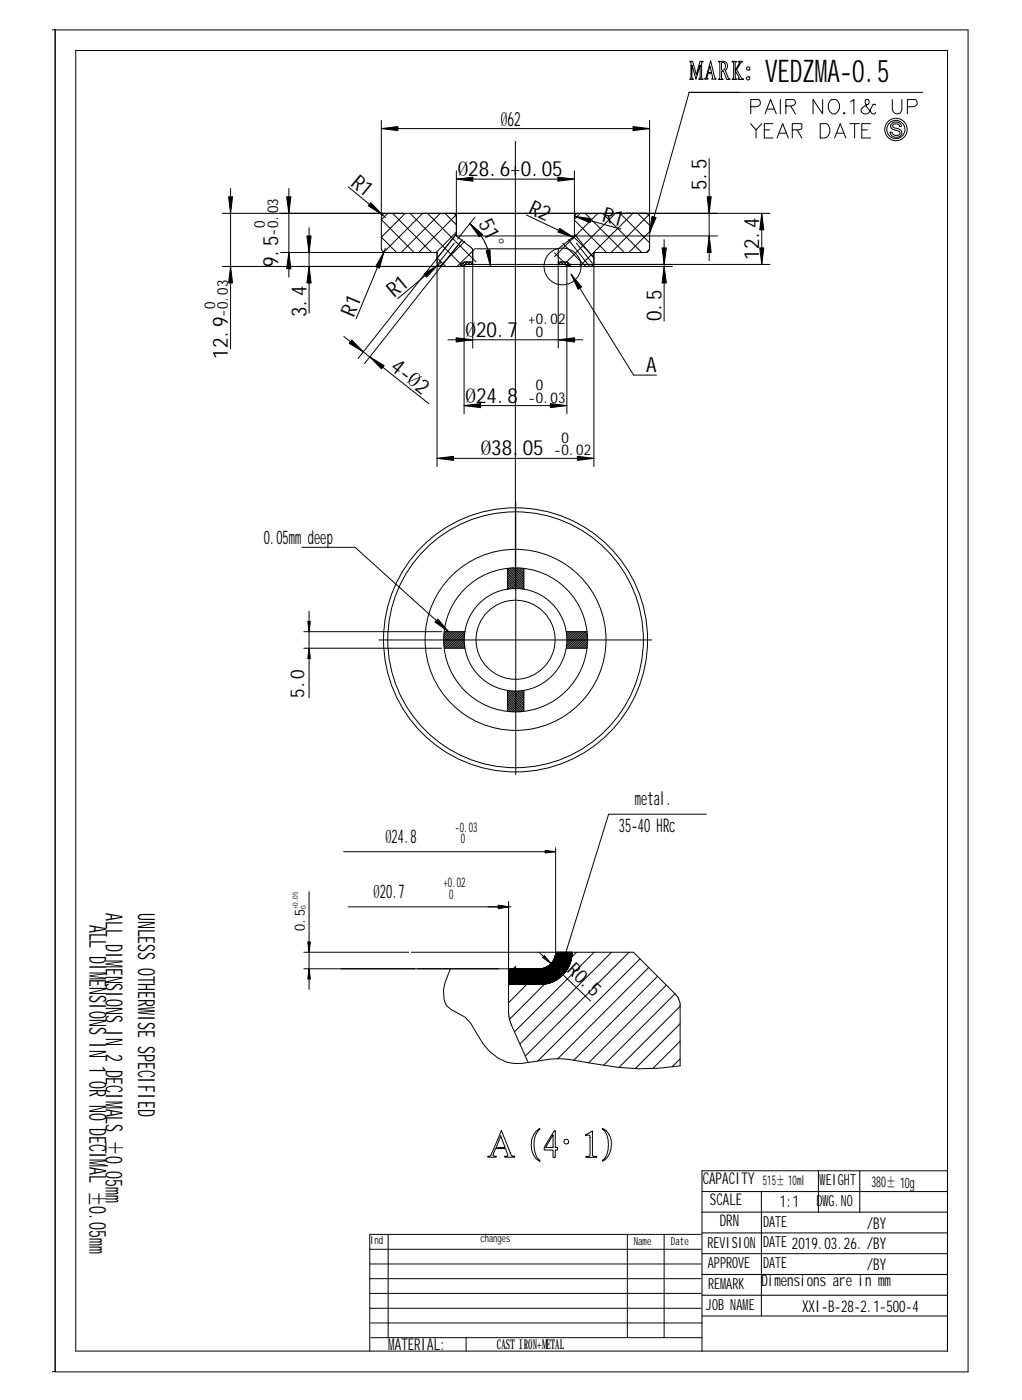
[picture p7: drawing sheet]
<svg xmlns="http://www.w3.org/2000/svg" width="235mm" height="322mm" viewBox="0 0 235 322" stroke-linecap="round" stroke-linejoin="round" font-family="sans-serif">
<g fill="none" stroke="#000" stroke-width=".23">
<path d="M12 6.8h.7M17.4 11.6v299.6h200.7v-299.6h-200.7M158.8 14.1h.7l.8 3.1 .9-3.1h.7v.2l-.4 .2v3.4l.4 .4h-1l.3-.4v-2.9l-1 3.2-.9-3.2v2.9l.3 .4h-.8l.3-.4v-3.5zM163.4 15.2l.4 1.5h-.8zM163.6 14l.9 3.6 .1 .3 .3 .2v.1h-1a.45 .45 0 0 0 .1-.7l-.1-.6h-.9l-.3 1 .3 .3h-.8l.4-.6zM165.4 14.1a2.21 2.21 0 0 1 1.9 .3 1.38 1.38 0 0 1-.3 1.8l.6 1.7 .5 .2v.2h-.8l-.7-1.9-.5 .1v1.4l.4 .4h-1.1v-.2h.3v-3.7l-.3-.1zM166.1 14.5a.54 .54 0 0 1 .9 .4v.4a.7 .7 0 0 1-.7 .9l-.2-.2zM168.6 14.1h1v.2l-.4 .1 .1 1.8 1-1.7-.3-.4h.9v.2l-.3 .1-1 1.6 1.1 1.9 .5 .2v.2h-1.2l.2-.3-.9-1.8v1.8l.3 .1v.2h-1l.3-.4v-3.4zM87.8 27.7v21.9M87.8 29.6h61.8M105.1 39.4v14.9M132.2 39.4v14.9l-3.7 3"/>
<path d="M149.6 27.7v21.9M163.3 36.6v23.5M172.8 28.5l1.3 1.4 1.3-1.4M172.8 24.6h1.5a.95 .95 0 0 0 .6-1.5l-.2-.2h-1.9v3.3M174.1 29.9v1.9M175.9 29.9h1.3M176.1 26.2l1.3-3.3 1.3 3.3M176.7 25.1h1.5M178 28.5h-2v3.3h2M178.9 31.8l1.3-3.3 1.3 3.3M179.5 30.7h1.6M179.7 22.9v3.3"/>
<path d="M180.9 24.4h1.3l.8-.4a.74 .74 0 0 0-.2-1.1h-1.9v3.3M182 24.4l1.1 1.8M182.4 29.9h1.5l.5-.2 .2-.1v-1l-.2-.1h-2v3.3M183.5 29.9l1.1 1.9M188.8 28.5h1.1a1.16 1.16 0 0 1 1.2 1.1 2.03 2.03 0 0 1-1.2 2.2h-1.1zM189.4 22.9v3.3l-2.2-3.3v3.3M191.1 23.3l.3-.4h1.1a1.98 1.98 0 0 1-.1 3.3 1.44 1.44 0 0 1-1.7-1.2v-1zM192.2 31.8l1.3-3.3 1.2 3.3M192.5 30.7h1.7M194.4 25.9l-.2 .2 .2 .1 .2-.1M195.7 28.5h2.2M195.8 23.5l.8-.6v3.3"/>
<path d="M196.8 28.5v3.3M198.4 29.9h1.3M200.4 28.5h-2v3.3h2M201.5 24.2v-.2h-.5l-.6 1.1a1.1 1.1 0 0 1-1.1 1.2 1.1 1.1 0 0 1-1.1-1.2l1.7-1.1 .2-.3-.2-.8h-.6a1.51 1.51 0 0 0 .2 1.7l1.2 1.5 .7 .1 .1-.3M205.4 28.3a1.32 1.32 0 0 1 2.1 .8l-.4 .1a.79 .79 0 0 0-.8-.7 .79 .79 0 0 0-.8 .7l.2 .2a2.25 2.25 0 0 1 1.9 .9 1.33 1.33 0 0 1-1.2 1.4 1.33 1.33 0 0 1-1.4-1.1l-.1-.1 .5-.1a1.01 1.01 0 0 0 1.6 .6 .53 .53 0 0 0 .2-.6 .53 .53 0 0 0-.6-.3 1.26 1.26 0 0 1-1.5-1.3zM205.4 22.9v2.2a1.1 1.1 0 0 0 1.1 1.2 1.1 1.1 0 0 0 1.1-1.2v-2.2M208.9 24.6h1.5a.96 .96 0 0 0 .5-1.5l-.1-.2h-1.9v3.3M212.5 21.3h-53.8l-9.1 32.3M51.2 49.1h126.1M53.1 43.4v36.9M64.6 58.2h36v49.3M66.5 43.4v20.4"/>
<path d="M71.2 52.4v19.7M80.2 43l8.5 7.1M88.4 58.1l.3 .1M88.7 57.2l-6.7 16.2M88.7 49.1a.94 .94 0 0 0-.9 1v7.1l.1 .4 .5 .5M89.3 49.1l-1.5 1.5 7.5 7.6M90.4 49.1l9 9.1M93.3 49.1l-5.5 5.5 3.5 3.6M94.4 49.1l12.2 12.3M97.3 49.1l-8.9 9M98.4 49.1l11.2 11.2M100.6 59.4l2 2"/>
<path d="M100.6 59.5l4.5-5.6-22.6 28.6M101.4 49.1l-9 9.1M102.4 49.1l2.7 2.7M104.1 49.1a.87 .87 0 0 1 1 1M104.9 49.6l-8.5 8.6M105.1 54.3h60.1M105.1 41.3h27.1M105.1 53.5l-4.7 4.7M105.1 54.3l3.4 2.7 .3 .8M107 55.6l-5.6 5.6M108.2 51.5a12.7 12.7 0 0 1 4.7 9.9M108.8 57.3v22.9"/>
<path d="M109.3 50l-3.7 4.7M109.5 57.2l-4.3 4.2M109.7 57.3h18.8M121.2 49.5l10.9 5.2M127.7 58.2l3.2 3.2M128.5 57.3v22.9M129.6 56.1l5.3 5.3M130.9 55.2l4.9 6.2a.94 .94 0 0 0 .9-1M132 54.5l4.7 4.7M132.2 50.7l7.5 7.5M132.2 53.9l4.5 5.6M132.3 49.8l10.7 3"/>
<path d="M133.2 49.1a.94 .94 0 0 0-1 1M133.6 49.1l-1.4 1.4M134.7 49.1l9 9.1M137.7 49.1l-10 10M138.7 49.1l9 9.1M141.7 49.1l-11.8 11.8M142.7 49.1l6.9 6.8M145.7 49.1l-12.3 12.3M146.8 49.1l2.8 2.8M148.6 49.1a1.01 1.01 0 0 1 1 1v7.1a1.01 1.01 0 0 1-1 1h-11.9v49.3M149.4 49.5l-8.7 8.7M149.5 57.4l-.7 .7"/>
<path d="M149.6 53.4l-4.8 4.8M152.9 55.2v18.7M175.4 49.1v11.8M51.2 61.4h103.6M79.2 77.5l19.6 15.5M100.6 60.4a.87 .87 0 0 0 1 1l4.8-6.2-22.5 28.5M101.6 60.4l-10 8.4M103.1 78.3h31.1M106 61.4h.1M106.5 60.6l.5 .4M106.9 60.4l-.9 1M107 60.4a1.48 1.48 0 0 0-1.1 1"/>
<path d="M107 60.4l.5 .5M107.6 60.3l.6 .6M107.7 60.3l-1.1 1.1M108.2 60.3l.6 .6M108.3 60.3l-.6 .6M108.8 60.3l-1.8 .1M108.8 60.5l-.4 .4M128.5 60.3a2.56 2.56 0 0 1 2.5 .4l.4 .7M128.5 60.4l.5 .5M129.1 60.3l.6 .6M129.2 60.3l-.6 .6M129.8 60.3l-.6 .6"/>
<path d="M130 60.9l.5 .5v33.9M130.5 60.4l.9 .8M130.9 60.6l-.5 .5M131.2 60.9l-.4 .5M131.5 63.1l14.4 23.3h5.3M177.3 60.9l-70.2 .1-.3 .4v33.9M106.8 93.4h23.7M100.6 105.6h36.1M118.7 115.6v62.8M69.5 126.1h12.2l21.6 19.4-1.1 1.1M116.8 131.3l3.8 3.9M116.8 131.8l3.8 3.7"/>
<path d="M116.8 132.2l3.5 3.5M116.8 132.6l3 3M116.8 133l2.6 2.6M116.8 133.4l2.2 2.1M116.8 133.8l1.8 1.7M116.8 134.2l1.4 1.3M116.8 134.6l1 1M116.8 135l.6 .6M116.8 135.4l.3 .3M117.1 130.9l3.5 3.5M117.5 130.8l3.1 3.1M117.9 130.8l2.7 2.7"/>
<path d="M118.3 130.8l2.3 2.3M118.7 130.8l1.9 1.9M119.1 130.8l1.5 1.5M119.5 130.8l1.1 1.1M119.9 130.8l.7 .7M120.4 130.9l.2 .2M120.6 134.7l-3.8-3.8v4.8M120.6 130.9v4.8M70 145.5h31.7M70 149.3h31.7M71.2 140.7v20M87.2 147.4h62.9"/>
<path d="M102.3 145.5h4.8M102.3 149.3h4.8M102.5 145.5l-.3 .2M102.9 145.5l-.7 .7M103.7 145.5l-1.5 1.5M104.1 145.5l-1.9 1.9M104.5 145.5l-2.3 2.3M104.9 145.5l-2.7 2.7M105.3 145.5l-3.1 3.1M105.7 145.5l-3.5 3.5M106.1 145.5l-3.8 3.8M106.5 145.5l-3.8 3.8"/>
<path d="M106.9 147.1l-2.2 2.2M106.9 147.5l-1.8 1.8M106.9 147.9l-1.4 1.4M106.9 145.5l-3.8 3.8M106.9 146.2l-3 3.1M106.9 146.7l-2.6 2.6M106.9 148.3l-1 1M107 148.7l-.7 .6M107 145.8l-3.5 3.5M107 149l-.3 .3M116.8 159.1v4.8M116.8 159.6l3.8 3.8"/>
<path d="M116.8 159.2l3.8 3.8M117.1 159.1l3.5 3.5M117.6 159.2l3 3M118 159.2l2.6 2.6M118.4 159.2l2.2 2.2M118.9 159.2l1.7 1.8M119.3 159.2l1.3 1.4M119.6 159.2l1 1M120 159.2l.6 .6M120.4 159.1l.2 .3M120.6 159.1v4.8M130.4 145.5h4.8l-3.8 3.8"/>
<path d="M130.4 149.3h4.8M130.7 145.5l-.3 .2M131.1 145.5l-.6 .6M131.5 145.5l-1 1M131.9 145.5l-1.3 1.3M132.3 145.5l-1.7 1.8M132.7 145.5l-2.1 2.1M133.1 145.5l-2.6 2.6M133.5 145.5l-3 3M133.9 145.5l-3.5 3.5M134.3 145.5l-3.8 3.8M134.7 145.5l-3.8 3.8"/>
<path d="M135.2 145.8l-3.5 3.5M135.2 149l-.2 .3M135.3 146.2l-3.1 3.1M135.3 146.5l-2.8 2.8M135.3 148.2l-1.1 1.1M135.3 148.6l-.7 .7M135.3 147l-2.3 2.3M135.3 147.3l-2 2M135.3 147.8l-1.5 1.5M116.8 160l3.8 3.8M116.8 160.4l3.5 3.5M116.8 160.8l3.1 3.1"/>
<path d="M116.8 161.2l2.7 2.7M116.8 161.6l2.4 2.3M116.8 162l1.9 1.9M116.8 162.4l1.6 1.5M116.8 162.8l1.1 1.1M116.8 163.2l.7 .7M116.8 163.6l.3 .3M79.1 196.2h48.8M127.9 195.2v24.2M162.6 187.5h-22.5l-11.2 36.2M70 219.3h24.1M71.2 205.4v22.5"/>
<path d="M80.2 208.9h37.4M94.7 219.3h51.1l9.7 9.7 .7 .9 .4 1.4v14.2a53.8 53.8 0 0 1-19.7-.5l-6-1-2.1-.2-1.9 .1-6.8 1a8.6 8.6 0 0 1-7.4-2.8l-1.4-1.7-2.9-4.7-1.3-1.4-3.1-1.7a4.2 4.2 0 0 1-1.9-4.6l.3-1.6 1.3-3.3M117.1 207.7l.1 26.4 .5 1.9 3.9 8.8M124.1 219.3l11.9 11.2M127.8 219.9h3.9M127.9 219.8h3.8M127.9 219.7h3.8M127.9 219.5h3.8l-3.6 6.2-1.9-3.3-2.4 4.3-2.1-3.6-2.1 3.6-2.1-3.6M127.9 219.8l.2-.5 2.4 4.2h-13.4M127.9 219.9l2.3 3.9M127.9 219.7l2.3 4.1M127.9 219.5l2.4 4.2"/>
<path d="M127.9 219.7l.1-.4 2.4 4.2M127.9 219.7l-.1 .4M127.9 219.4h3.8M127.9 219.4l2.4 4.2M128.1 219.3l-.2 .3h3.8l-.2-.3M128.2 219.3l2.3 4M128.3 219.3l-.5 .7M128.3 219.3l2.3 4M128.4 219.3l-.6 1M128.4 219.3l2.2 3.9h-13.5M128.5 219.3l-.9 1.5M128.5 219.3l2.2 3.8h-6.1"/>
<path d="M128.7 219.3l-4.3 7.4-2.1-3.6M128.8 219.3l2.1 3.5h-5.3M129 219.3l-4.3 7.4M129.1 219.3l1.9 3.2M129.3 219.3l-4.2 7.4-2.1-3.6-2.1 3.6M129.3 219.3l1.8 3M129.4 219.3l-4.3 7.4-2-3.6M129.5 219.3l1.6 2.9M129.5 219.3l-4.2 7.4-2.1-3.6M129.5 219.3l1.6 2.8M129.6 219.3l-4.2 7.4M129.8 219.3l1.4 2.6h-4.3"/>
<path d="M129.9 219.3l-4.2 7.3-2-3.5M130 219.3l1.3 2.4M130 219.3l-4.1 7.3M130.1 219.3l1.3 2.3h-4.2M130.1 219.3l-4.1 7.3-2-3.5-2.1 3.6-2.2-3.6M130.2 219.3l1.2 2.1M130.3 219.3l-4.2 7.2M130.3 219.3l1.1 2M130.6 219.3l-4.2 7.1-1.9-3.3M130.6 219.3l.9 1.6h-3.9l2 3.6M130.8 219.3l-4.1 7M130.9 219.3l.7 1.2"/>
<path d="M131.1 219.3l-4 6.9M131.1 219.3l.6 .9h-3.9l2.2 3.9M131.2 219.3l-3.9 6.8M131.2 219.3l.5 .8M131.4 219.3l-3.8 6.7M131.7 220h-3.9l2.3 3.9h-13M131.7 219.9l-.4-.6-3.9 6.7M131.7 219.8l-.2-.5-3.8 6.6M131.7 219.4l-.1-.1-3.8 6.5M131.7 219.7v-.4l-3.7 6.4-1.8-3.2M131.7 219.7l-3.4 5.8M131.7 219.9l-3.2 5.6"/>
<path d="M131.7 219.7l-.1 .9M132.8 219.3l-1.2 1.1M136.8 219.3l-18.4 18.3M140.8 219.3l-21.1 21.1M144.8 219.3l-23.9 23.9M70 223.1h54.5M117.1 223.3h13.5M117.1 223.4h13.4M117.1 223.5h13.3M117.1 223.7h13.2M117.1 224.1h12.9M117.1 224.3h12.7"/>
<path d="M117.1 224.4h12.7M117.1 225.2h11.8M117.1 225.4h11.5M117.1 225.6h11.1M117.1 225.8h10.8M117.1 225.9h10.6M117.1 226h10.5M117.1 226.3h9.8M117.1 226.4h9.3M117.1 226.6h8.5M117.1 223.7l.3-.6 2 3.6M117.1 224.6l.8-1.5 2 3.6"/>
<path d="M117.1 225.8l1.6-2.7 2.1 3.6 2-3.6 2.1 3.6M117.1 226l.4 .7 2.1-3.6 2.1 3.6 2.1-3.6 2 3.5M117.1 224.4l1.4 2.3 2.1-3.6 2.2 3.6M117.1 223.4l1.9 3.3 2-3.6 2.2 3.6M117.1 225.8l.5 .9M117.1 225.4l.8 1.3M117.1 224.7l1.2 2M117.1 224.1l1.5 2.6M117.1 223.1l2.1 3.6M117.2 223.1l-.1 .2M117.2 223.1l2.1 3.6 2.1-3.6 2.1 3.6 2.3-4 1.8 3.3M117.3 223.1l-.2 .4"/>
<path d="M117.4 226.7l2.1-3.6 2.1 3.6M117.4 223.1l2.1 3.6 2.1-3.6M117.5 223.1l-.4 .7M117.6 223.1l-.5 .9h12.9M117.6 223.1l2.1 3.6M117.8 223.1l-.7 1.3M117.9 223.1l2.2 3.6M118 223.1l-.9 1.6M118.1 223.1l2 3.6 2.1-3.6M118.1 223.1l-1 1.8M118.1 226.7l2.1-3.6 2.1 3.6M118.2 223.1l2 3.6 2.1-3.6"/>
<path d="M118.2 223.1l-1.1 2M118.3 223.1l2.1 3.6M118.4 223.1l-1.3 2.4h11.4M118.6 223.1l2 3.6 2.1-3.6M118.7 223.1l-1.6 2.9M118.8 223.1l2.1 3.6 2-3.6M118.9 223.1l-1.8 3.1M118.9 223.1l2.1 3.6M119 223.1l-1.9 3.5M119.1 223.1l2.1 3.6 2.2-3.6M119.2 223.1l-2.1 3.6h7.8M119.2 226.7l2-3.6 2.1 3.6"/>
<path d="M119.2 223.1l2.1 3.6-4.2 4.3M119.3 223.1l-2.1 3.6M119.3 223.1l2.1 3.6 2-3.6 2.1 3.5M119.4 223.1l-2.1 3.6-.2-.4h9.6M119.4 223.1l2.1 3.6M119.7 223.1l-2.1 3.6M119.8 223.1l-2.1 3.6-.6-1.1M119.8 226.7l2.1-3.6 2 3.6M119.8 223.1l2.1 3.6M119.9 223.1l-2.1 3.6M119.9 223.1l2.1 3.6 2.1-3.6 1.9 3.4h-8.9l.1 .2-.1 .2M120 223.1l-2.1 3.6-.8-1.5"/>
<path d="M120.1 223.1l2 3.6M120.3 223.1l-2.1 3.6M120.3 226.7l2.1-3.6 2.1 3.6M120.4 223.1l2 3.6 2.1-3.6M120.4 223.1l-2.1 3.6-1.2-2.2M120.5 223.1l2.1 3.6M120.5 223.1l-2.1 3.6M120.6 223.1l2 3.6 2.2-3.6 1.8 3.3M120.8 223.1l-2.1 3.6M120.9 223.1l2.1 3.6 2.2-3.7 1.9 3.2M120.9 223.1l-2 3.6-1.8-3.1h13.2M121 223.1l2.1 3.6"/>
<path d="M121.2 223.1l-2.1 3.6-2-3.4M121.3 223.1l2.1 3.6M121.5 223.1l-2.1 3.6M121.6 223.1l2.1 3.6M121.8 223.1l-2.1 3.6M122.1 223.1l-2.1 3.6M122.3 223.1l2 3.6M122.5 223.1l-2.1 3.6-2.1-3.6-1.2 2.2h11.6M122.6 223.1l-2.1 3.6M122.6 223.1l2.1 3.6M123.1 223.1l-2 3.6-2.1-3.6-1.9 3.3M123.2 223.1l-2 3.6"/>
<path d="M123.3 223.1l2 3.6M123.4 223.1l2 3.5M123.6 223.1l-2.1 3.6M123.9 223.1l-2.1 3.6M123.9 223.1l2 3.5M124.2 223.1l-2.1 3.6M124.3 223.1l-2.1 3.6-2.1-3.6-2.1 3.6M124.3 223.1l2 3.4M124.6 223.1l-2.1 3.6M124.6 223.1l1.9 3.3M124.8 223l1.9 3.3M124.8 223l-2.1 3.7"/>
<path d="M124.9 223l-.4 .1M124.9 223l1.9 3.3M125 223l-2.1 3.7-2.2-3.6-2 3.6-1.6-2.7M125 223l1.9 3.3M125.1 223h5.6l-2.1-3.7-4.3 7.4M125.1 223l-2.2 3.7M125.1 223l1.9 3.3M125.2 223l1.8 3.2M125.3 222.9l-2.2 3.8M125.3 222.9l1.9 3.2M125.4 222.9h5.4M125.4 226.6l-8.1 8.2"/>
<path d="M125.4 222.9l1.9 3.2M125.5 222.9l-2.3 3.8M125.5 222.9l1.9 3.2h-10.3M125.6 226.6l-.9 .1M125.6 226.6l-1.9-3.5-2.1 3.6M125.6 222.8l-2.2 3.9M125.6 222.8l1.9 3.2M125.7 222.8l1.9 3.2M125.8 222.7h5.1l-2-3.4-4.3 7.4-2-3.6M125.9 222.7l1.8 3.2M125.9 222.7l-2.3 4-2.1-3.6M125.9 222.7l1.9 3.2"/>
<path d="M126 222.6h4.9l-1.9-3.3-4.2 7.4-2-3.6M126 222.6l1.9 3.2M126 222.6l-1.1 .4M126.1 222.6l-2.4 4.1M126.1 222.5h4.9M126.1 222.6l1.8 3.2M126.3 222.4h4.7l-1.8-3.1-4.3 7.4M126.3 222.4l1.9 3.2M126.4 226.5l-2-3.4-2.1 3.6M126.4 226.5l-.8 .1M126.4 222.4l-.4 .2M126.4 222.4h4.7"/>
<path d="M126.4 222.4l-2.5 4.3M126.4 222.4l1.9 3.2M126.4 222.3l2 3.2h-11.3M126.5 222.3h4.6M126.5 222.2l1.9 3.3M126.6 222.2h4.5M126.6 222.2l-2.6 4.5-2.1-3.6M126.6 222.2l1.9 3.3M126.8 222h4.4l-1.5-2.7-4.2 7.3M126.8 222l-2.7 4.7-2.1-3.6-2.1 3.6M126.8 222l1.9 3.3M126.9 221.9l1.9 3.3"/>
<path d="M127 221.8h4.3M127 221.9l1.9 3.3M127 221.9l-.6 .5M127 221.8l1.9 3.3M127 221.7h4.3M127.1 221.7l1.9 3.4h-11.9l1 1.6M127.1 221.6l-2.9 5.1-2.1-3.6M127.2 226.2h-10.1l.3 .5M127.2 221.6l1.9 3.3M127.2 221.6l-.2 .3M127.3 221.3l2 3.5M127.4 221.3h4"/>
<path d="M127.4 221.2h4.1M127.4 221.2l2 3.5h-12.3M127.4 221.2l-.2 .4M127.5 221.1h4l-1-1.8-4.2 7.2M127.5 221.1l2 3.5h-12.4M127.6 220.8h4l-2.4 4M127.6 220.8l2.1 3.6h-12.6M127.6 220.9l-.2 .3M127.7 220.5h3.9M127.7 220.5l2.2 3.7M127.8 220.3h3.9M127.8 220.1h3.9l-3 5.2-2-3.2"/>
<path d="M127.8 220.1l2.2 3.9M127.8 220.1l-.2 .8M127.9 225.8l-1.5 .7M128.1 225.7h-11l1.4-2.6 2.1 3.6M128.2 225.6l-.3 .2M128.6 225.4l-.4 .2M128.9 225.1l-.3 .3M129.2 224.9h-12.1l1.1 1.8M129.2 224.9l-.3 .2M129.8 224.3l-.6 .6M129.9 224.2h-12.8l.6-1.1 2.1 3.6M130.2 223.8h-13.1l1.7 2.9"/>
<path d="M130.3 223.6l-.5 .7M130.6 223.3l-.3 .3M130.8 222.9l-.2 .4M131 222.5l-.2 .4-2-3.6-4.3 7.4M131.2 222.1h-4.5l1.9 3.3M131.2 222l-1.2 2M131.3 221.8l-1.5-2.5-4.2 7.3M131.3 221.8l-.3 .7M131.4 221.6h-4.3l2 3.4h-12M131.4 221.5l-1.6 2.9M131.4 221.5h-4.1l1.9 3.4M131.4 221.4h-4.1l2 3.4h-12.2"/>
<path d="M131.5 221.2l-1.2-1.9-4.1 7.2-2-3.4M131.5 221.2l-2 3.4M131.5 221h-4l2 3.6-12.4-.1M131.6 220.8h-4l2.2 3.6M131.6 220.8l-1-1.5-4 7.1M131.6 220.7l-.7-1.4-4 7M131.6 220.6h-3.9l2.1 3.7M131.6 220.4l-.6-1.1-4 6.9M131.6 220.6l-2.6 4.4M131.6 220.6l-.3 1.2M131.7 220.4h-3.9l2.1 3.7M131.7 220.3l-2.8 4.9"/>
<path d="M147.4 220.8l-23.6 23.6M149.4 222.8l-21 21.1M151.4 224.9l-19.3 19.3M153.4 226.9l-17.9 17.9M155.4 228.9l-16.4 16.4M156.6 231.8l-14.1 14.1M156.6 235.8l-10.3 10.3M156.6 239.8l-6.3 6.3M138.7 259.9a4.2 4.2 0 0 1 1.9 5 3.4 3.4 0 0 1-1.9 2.5v-.2a2.94 2.94 0 0 0 1.3-2.3 5.7 5.7 0 0 0-.9-4.6l-.4-.2zM156.6 243.9l-1.8 1.8M115.3 261.6l1 2.7h-2.1zM115.4 260.4l2.1 5.1a.87 .87 0 0 0 1 .8v.2h-2.3v-.2l.7-.2-.5-1.6h-2.3l-.6 1.6 .8 .2v.2h-2v-.2l.6-.1 .2-.3z"/>
<path d="M123.4 260.6l.9-.7v.2a5.3 5.3 0 0 0-.3 6.9l.3 .4a4.3 4.3 0 0 1-1.9-5l.5-1zM127.3 261.4v2.9h-1.7zM127.6 260.5h.2v3.8h.6v.6h-.6v1.7h-.5v-1.7h-2v-.7zM134.8 261.4l1.6-.9v5.4l.2 .4h.8v.3h-2.5v-.3h.8l.1-.3v-4.3v-.2l-.3-.1-.7 .2zM161.6 274.4h56.5M161.6 279.2h56.5M175.3 274.4v28.7M188.4 269.6v9.6M198 269.6v9.6M218.1 269.6h-56.5v41.6M85.1 297.9h76.3M85.1 294.5h76.3"/>
<path d="M85.1 291.1h76.3M85.1 287.7h76.3M89.4 284.3v23.8M144.4 284.3v23.8M152.9 284.3v23.8M161.4 284.3h-76.3v26.9M161.6 284h56.5M161.6 288.7h56.5M161.6 293.5h56.5M161.6 298.3h56.5M12 315.9l210.9 .1v-309.1h-210.2v309M85.1 301.3h76.3"/>
<path d="M85.3 308.1h76.3M85.3 304.7h76.3M107.3 308.1v3.1M161.6 303.1h56.5"/>
<circle cx="172.3" cy="18" r=".38"/>
<circle cx="172.3" cy="15.8" r=".39"/>
<circle cx="206.3" cy="29.8" r="2.11"/>
<circle cx="206.3" cy="29.8" r="2.58"/>
<circle cx="129.5" cy="61.4" r="4.3"/>
<circle cx="118.7" cy="147.3" r="29.4"/>
<circle cx="118.7" cy="147.4" r="30.4"/>
<circle cx="118.7" cy="147.4" r="20.8"/>
<circle cx="118.7" cy="147.4" r="16.6"/>
<circle cx="118.7" cy="147.3" r="11.8"/>
<circle cx="118.7" cy="147.3" r="9.1"/>
<circle cx="130.4" cy="262.9" r=".56"/>
</g>
<g fill="#000" stroke="#000" stroke-width=".23">
<path d="M87.8 29.6l3.8-.4v.9z" fill-rule="evenodd"/>
<path d="M145.8 29.2l3.8 .4-3.8 .5z" fill-rule="evenodd"/>
<path d="M52.6 45.3h1l-.5 3.8z" fill-rule="evenodd"/>
<path d="M66 45.3h1l-.5 3.8z" fill-rule="evenodd"/>
<path d="M70.7 54.3h.9l-.4 3.9z" fill-rule="evenodd"/>
<path d="M85.4 46.7l2.6 2.8-3.2-2.1z" fill-rule="evenodd"/>
<path d="M105.1 41.3l3.8-.5v.9z" fill-rule="evenodd"/>
<path d="M108.2 51.5l2.9 2.5-.7 .6z" fill-rule="evenodd"/>
<path d="M111.9 57.8l.9-.3 .1 3.9z" fill-rule="evenodd"/>
<path d="M128.4 40.8l3.8 .5-3.8 .4z" fill-rule="evenodd"/>
<path d="M128.9 52.6l3.2 2.1-3.7-1.2z" fill-rule="evenodd"/>
<path d="M132.3 49.8l3.8 .6-.3 .9z" fill-rule="evenodd"/>
<path d="M150.1 49.9l.9 .2-1.4 3.5z" fill-rule="evenodd"/>
<path d="M152.4 57.1h1l-.5 3.8z" fill-rule="evenodd"/>
<path d="M162.8 45.3h.9l-.4 3.8z" fill-rule="evenodd"/>
<path d="M163.3 54.3l.4 3.9h-.9z" fill-rule="evenodd"/>
<path d="M175.4 49.1l.5 3.8h-1z" fill-rule="evenodd"/>
<path d="M174.9 57.1h1l-.5 3.8z" fill-rule="evenodd"/>
<path d="M53.1 61.4l.5 3.8h-1z" fill-rule="evenodd"/>
<path d="M66.5 58.2l.5 3.7h-1z" fill-rule="evenodd"/>
<path d="M71.2 61.4l.4 3.8h-.9z" fill-rule="evenodd"/>
<path d="M81 78.3l2.7 2.8-3.3-2z" fill-rule="evenodd"/>
<path d="M88.4 58.1l-1 3.7-.9-.4z" fill-rule="evenodd"/>
<path d="M97.6 63.1l3.2-2.1-2.6 2.8z" fill-rule="evenodd"/>
<path d="M105 77.8l3.8 .5-3.8 .5z" fill-rule="evenodd"/>
<path d="M128.5 78.3l3.8-.5v1z" fill-rule="evenodd"/>
<path d="M131.5 63.1l2.4 3-.8 .5z" fill-rule="evenodd"/>
<path d="M152.9 61.4l.5 3.8h-1z" fill-rule="evenodd"/>
<path d="M85.1 82.2l3.3 2-.6 .7z" fill-rule="evenodd"/>
<path d="M106.8 93.4l3.9-.5v1z" fill-rule="evenodd"/>
<path d="M126.7 92.9l3.8 .5-3.8 .5z" fill-rule="evenodd"/>
<path d="M100.6 105.6l3.8-.5v.9z" fill-rule="evenodd"/>
<path d="M132.9 105.1l3.8 .5-3.8 .4z" fill-rule="evenodd"/>
<path d="M70.9 143.1h.6l-.3 2.4z" fill-rule="evenodd"/>
<path d="M71.2 149.3l.3 2.4h-.6z" fill-rule="evenodd"/>
<path d="M100.8 142.6l2.5 2.9-3.1-2.2z" fill-rule="evenodd"/>
<path d="M125.5 195.9l2.4 .3-2.4 .3z" fill-rule="evenodd"/>
<path d="M70.9 216.9h.6l-.3 2.4z" fill-rule="evenodd"/>
<path d="M114.7 208.6l2.4 .3-2.4 .3z" fill-rule="evenodd"/>
<path d="M114.7 208.5l2.4 .4-2.4 .4z" fill-rule="evenodd"/>
<path d="M71.2 223.1l.3 2.4h-.6z" fill-rule="evenodd"/>
<path d="M118.7 222.6l-.9 2.2-.7-.4z" fill-rule="evenodd"/>
<path d="M124.9 220.5l.4-.4 1.6 1.8z" fill-rule="evenodd"/>
<path d="M129.4 221.3l.5 .2-1 2.2z" fill-rule="evenodd"/>
</g>
<path d="M118.7 136.1v-112.9" fill="none" stroke="#000" stroke-width=".23" stroke-dasharray="103.6 12.2 4.1 12.2" stroke-linecap="butt"/>
<path d="M100.9 60.7l4.7-6M136.4 60.7l-4.7-6" fill="none" stroke="#000" stroke-width=".23" stroke-dasharray="6.1 1 1" stroke-linecap="butt"/>
<text font-size="7.2" x="176.1" y="18.8">VEDZMA-0.5</text>
<g font-size="5.4">
<text x="20.6" y="213" transform="rotate(90 20.6 213)">ALL DIMENSIONS IN 1 OR NO DECIMAL ±0.05mm</text>
<text x="24.3" y="210.3" transform="rotate(90 24.3 210.3)">ALL DIMENSIONS IN 2 DECIMALS ±0.05mm</text>
<text x="31.8" y="210.3" transform="rotate(90 31.8 210.3)">UNLESS OTHERWISE SPECIFIED</text>
</g>
<g font-size="4.8">
<text x="105.4" y="40.6">Ø28.6+0.05</text>
<text x="80.6" y="42.6" transform="rotate(39 80.6 42.6)">R1</text>
<text x="162.7" y="43.8" transform="rotate(-90 162.7 43.8)">5.5</text>
<text x="110.1" y="51.3" transform="rotate(64 110.1 51.3)">51°</text>
<text x="121.5" y="49" transform="rotate(26 121.5 49)">R2</text>
<text x="138.5" y="50.9" transform="rotate(15 138.5 50.9)">R1</text>
<text x="174.8" y="59.8" transform="rotate(-90 174.8 59.8)">12.4</text>
<text x="64" y="61.5" transform="rotate(-90 64 61.5)">9.5</text>
<text x="90.7" y="68.7" transform="rotate(-40 90.7 68.7)">R1</text>
<text x="70.6" y="73" transform="rotate(-90 70.6 73)">3.4</text>
<text x="81.4" y="73.2" transform="rotate(-67 81.4 73.2)">R1</text>
<text x="107.2" y="77.6">Ø</text>
<text x="109.6" y="77.6">20.7</text>
<text x="152.3" y="73.9" transform="rotate(-90 152.3 73.9)">0.5</text>
<text x="52.5" y="82.6" transform="rotate(-90 52.5 82.6)">12.9</text>
<text x="89.7" y="85" transform="rotate(38 89.7 85)">4-Ø2</text>
<text x="148.8" y="85.7">A</text>
<text x="107.2" y="92.7">Ø24.8</text>
<text x="110.7" y="104.9">Ø38.05</text>
</g>
<text font-size="4.6" x="115.3" y="29">Ø62</text>
<g font-size="4.4">
<text x="60.7" y="125.2">0.05mm deep</text>
<text x="70" y="160.7" transform="rotate(-90 70 160.7)">5.0</text>
<text x="146.2" y="185.4">metal.</text>
<text x="142.5" y="191.6">35-40 HRc</text>
<text x="88.7" y="194.1">Ø24.8</text>
<text x="86" y="206.8">Ø20.7</text>
<text x="130.3" y="223.7" transform="rotate(44 130.3 223.7)">R0.5</text>
</g>
<g font-size="3.7">
<text x="161.8" y="272.7">CAPACITY</text>
<text x="163.4" y="277.5">SCALE</text>
<text x="179.5" y="278.1">1:1</text>
<text x="165.7" y="282.3">DRN</text>
<text x="199.6" y="283">/BY</text>
<text x="199.6" y="292.6">/BY</text>
<text x="175.3" y="296.1">Dimensions are in mm</text>
<text x="184.7" y="302.1">XXI-B-28-2.1-500-4</text>
<text x="89.4" y="310.9">MATERIAL:</text>
</g>
<g font-size="3.5">
<text x="188.7" y="272.9">WEIGHT</text>
<text x="188" y="277.7">DWG.NO</text>
<text x="162.9" y="287.3">REVISION</text>
<text x="175.7" y="287.3">DATE 2019.03.26. /BY</text>
<text x="175.7" y="282.5">DATE</text>
<text x="162.9" y="292.1">APPROVE</text>
<text x="175.7" y="292.1">DATE</text>
<text x="163" y="296.9">REMARK</text>
<text x="162.5" y="301.7">JOB NAME</text>
</g>
<g font-size="3.4">
<text x="61" y="52.6" transform="rotate(-90 61 52.6)">0</text>
<text x="64" y="49.1" transform="rotate(-90 64 49.1)">03</text>
<text x="64" y="54.3" transform="rotate(-90 64 54.3)">-0.</text>
<text x="49.5" y="71.3" transform="rotate(-90 49.5 71.3)">0</text>
<text x="52.5" y="73" transform="rotate(-90 52.5 73)">-0.03</text>
<text x="121.6" y="74.7">+0.02</text>
<text x="123.4" y="77.6">0</text>
<text x="123.4" y="89.8">0</text>
<text x="121.6" y="92.7">-0.03</text>
<text x="129.3" y="101.9">0</text>
<text x="127.6" y="104.9">-0.02</text>
<text x="200.7" y="273.3">380± 10g</text>
</g>
<text font-size="3.3" x="70.2" y="214.4" transform="rotate(-90 70.2 214.4)">0.5</text>
<g font-size="3.1">
<text x="104.8" y="191.6">-0.03</text>
<text x="106.1" y="194.3">0</text>
<text x="102.1" y="204.3">+0.02</text>
<text x="103.4" y="207">0</text>
<text x="175.6" y="273">515± 10ml</text>
<text x="114.4" y="310.7">CAST IRON+METAL</text>
</g>
<g font-size="2.5">
<text x="85.2" y="286.5">Ind</text>
<text x="110.7" y="286.1">changes</text>
<text x="145.9" y="286.8">Name</text>
<text x="154.5" y="286.8">Date</text>
</g>
<g font-size="1.7">
<text x="68.5" y="209.5" transform="rotate(-90 68.5 209.5)">+0.05</text>
<text x="70.4" y="209.5" transform="rotate(-90 70.4 209.5)">0</text>
</g>
</svg>
